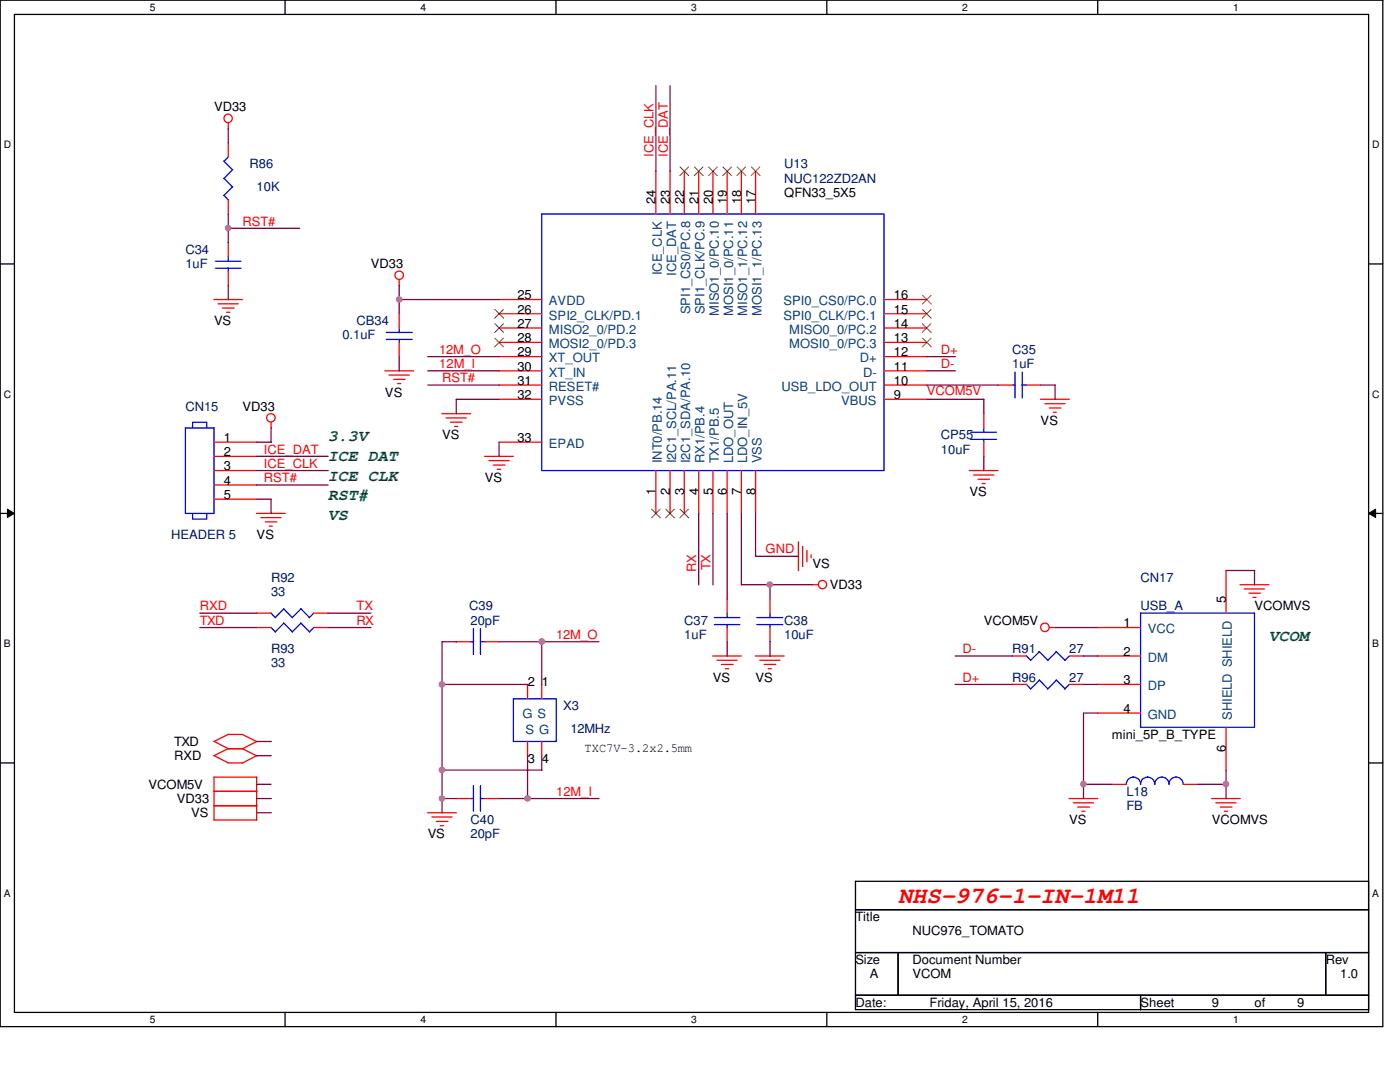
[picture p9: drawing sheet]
<svg xmlns="http://www.w3.org/2000/svg" width="279mm" height="216mm" viewBox="0 0 279 216" stroke-linecap="round" stroke-linejoin="round" font-family="sans-serif">
<path d="M0 0h276v204.9h-276zM2.9 2.9h270.2v199.1h-270.2z" fill="none" stroke="#000" stroke-width=".25"/>
<g fill="#fff">
<path d="M29.9 .3h1.1v2.3h-1.1z"/>
<path d="M29.9 202.3h1.1v2.3h-1.1z"/>
</g>
<path d="M56.9 0v2.9M56.9 202v2.9" fill="none" stroke="#000" stroke-width=".25"/>
<g fill="#fff">
<path d="M83.9 .3h1.1v2.3h-1.1z"/>
<path d="M83.9 202.3h1.1v2.3h-1.1z"/>
</g>
<path d="M111 0v2.9M111 202v2.9" fill="none" stroke="#000" stroke-width=".25"/>
<g fill="#fff">
<path d="M138 .3h1.1v2.3h-1.1z"/>
<path d="M138 202.3h1.1v2.3h-1.1z"/>
</g>
<path d="M165 0v2.9M165 202v2.9" fill="none" stroke="#000" stroke-width=".25"/>
<g fill="#fff">
<path d="M192 .3h1.1v2.3h-1.1z"/>
<path d="M192 202.3h1.1v2.3h-1.1z"/>
</g>
<path d="M219.1 0v2.9M219.1 202v2.9" fill="none" stroke="#000" stroke-width=".25"/>
<g fill="#fff">
<path d="M246.1 .3h1.1v2.3h-1.1z"/>
<path d="M246.1 202.3h1.1v2.3h-1.1z"/>
<path d="M.8 27.8h1.4v2.2h-1.4z"/>
<path d="M273.9 27.8h1.4v2.2h-1.4z"/>
<path d="M.8 77.6h1.4v2.2h-1.4z"/>
<path d="M273.9 77.6h1.4v2.2h-1.4z"/>
</g>
<path d="M0 52.7h2.9M273.1 52.7h2.9" fill="none" stroke="#000" stroke-width=".25"/>
<g fill="#fff">
<path d="M.8 127.3h1.3v2.3h-1.3z"/>
<path d="M273.9 127.3h1.3v2.3h-1.3z"/>
</g>
<path d="M0 102.4h2.9M273.1 102.4h2.9" fill="none" stroke="#000" stroke-width=".25"/>
<path d="M1.5 101.6l1.4 .8-1.4 .9zM273.1 102.4l1.4-.8v1.7z" fill="#000"/>
<path d="M1.5 101.6l1.4 .8-1.4 .9zM273.1 102.4l1.4-.8v1.7z" fill="none" stroke="#000" stroke-width=".2"/>
<g fill="#fff">
<path d="M.8 177.1h1.3v2.3h-1.3z"/>
<path d="M273.9 177.1h1.3v2.3h-1.3z"/>
</g>
<path d="M0 152.2h2.9M273.1 152.2h2.9M170.7 175.9h102.4v25.6h-102.4zM170.7 181.5h102.4M170.7 190.1h102.4M170.7 198.6h102.4M179.2 190.1v8.5M227.6 198.6v2.9M264.6 190.1v8.5" fill="none" stroke="#000" stroke-width=".25"/>
<g fill="none" stroke="#f00" stroke-width=".25">
<path d="M45.6 24.5v1.2M45.6 28.5v2.8M45.6 39.9v2.8M130.9 34.2v8.5M133.7 34.2v8.5M136.6 34.2v8.5M139.4 34.2v8.5M142.3 34.2v8.5M145.1 34.2v8.5M148 34.2v8.5M150.8 34.2v8.5M42.7 59.8h5.7"/>
<path d="M45.6 48.4v2.8M45.6 54.1v2.8M79.7 55.8v1.2M99.6 59.8h8.5M176.4 59.8h8.6M43.5 60.6h4M44.4 61.5h2.3M45.2 62.3h.6M76.8 74h5.7M77.6 74.8h4.1M78.6 75.7h2.3M79.4 76.5h.6"/>
<path d="M79.7 62.6v2.8M79.7 68.3v2.9M99.6 74h8.5M99.6 79.7h8.5M99.6 76.8h8.5M99.6 71.2h8.5M99.6 68.3h8.5M99.6 65.4h8.5M99.6 62.6h8.5M176.4 74h8.6M176.4 79.7h8.6M176.4 76.8h8.6"/>
<path d="M176.4 71.2h8.6M176.4 68.3h8.6M176.4 65.4h8.6M176.4 62.6h8.6M199.2 76.8h2.8M204.9 76.8h2.8M207.6 79.7h5.8M42.7 93.9h8.5M42.7 91.1h8.5M42.7 88.2h8.5M42.7 96.8h8.5M42.7 99.6h8.5"/>
<path d="M54.1 84.2v1.2M88.2 82.5h5.7M89 83.4h4M89.9 84.2h2.3M90.7 85.1h.7M96.7 91.1h5.7M97.6 91.9h4M98.5 92.8h2.3M99.3 93.6h.6M99.6 88.2h8.5M130.9 93.9v8.5M133.7 93.9v8.5"/>
<path d="M136.6 93.9v8.5M139.4 93.9v8.5M142.3 93.9v8.5M145.1 93.9v8.5M148 93.9v8.5M150.8 93.9v8.5M193.4 93.9h5.8M194.3 94.8h4M195.2 95.6h2.3M196 96.5h.6M196.3 82.5v2.9M196.3 88.2v2.9"/>
<path d="M208.5 80.6h4.1M209.4 81.4h2.3M210.2 82.3h.6M51.2 102.4h5.7M52.1 103.3h4M53 104.1h2.2M53.8 105h.6M145.1 119.5v2.8M153.7 119.5v2.8M159.3 108.1v5.8M160.2 109v4M161 109.8v2.3"/>
<path d="M161.9 110.7v.6M162.1 116.7h1.2M244.7 113.8v8.5M247.5 116.7h5.7M248.3 117.5h4M249.3 118.4h2.2M250.1 119.2h.6M51.2 125.2h2.9M51.2 122.3h2.9M62.6 125.2h2.8M62.6 122.3h2.8M91.1 128.1h2.8"/>
<path d="M96.8 128.1h2.8M105.3 136.6v2.8M108.1 136.6v2.8M142.2 130.9h5.8M143.1 131.7h4M144 132.6h2.3M144.8 133.4h.6M145.1 125.2v2.9M150.7 130.9h5.8M151.6 131.7h4.1M152.5 132.6h2.3M153.3 133.4h.6"/>
<path d="M153.7 125.2v2.9M202 130.9h2.9M202 136.6h2.9M209.4 125.2h1.2M213.4 130.9h2.8M213.4 136.6h2.8M219.1 125.2h8.5M219.1 130.9h8.5M219.1 136.6h8.5M42.7 147.9l2.9 1.5M42.7 150.7l2.9 1.5M42.7 157.9h8.6"/>
<path d="M42.7 155v8.6M42.7 155.1h8.6M45.5 149.4h2.9M45.5 152.2h2.9M45.6 146.6h2.8M45.6 146.5l-2.9 1.5M45.6 149.4l-2.9 1.4M48.4 146.6l2.9 1.4M48.4 149.4l2.9 1.4M51.2 148l-2.9 1.4M51.2 150.8l-2.9 1.5M51.2 155.1v8.6"/>
<path d="M91.1 159.3h2.8M96.8 159.3h2.8M105.3 148v2.8M108.1 148v2.8M213.4 159.3h5.7M219.1 142.3h8.5M221.9 156.5h2.9M236.1 156.5h2.9M241.8 159.3h5.7M244.7 145.1v8.6M42.7 160.8h8.6M42.7 163.6h8.5"/>
<path d="M85.3 162.2h5.8M86.2 163h4M87.1 163.9h2.3M87.9 164.8h.6M214.2 160.2h4M215.1 161h2.3M215.9 161.9h.6M242.7 160.2h4M243.5 161h2.4M244.3 161.9h.7"/>
<circle cx="45.5" cy="23.6" r=".84"/>
<circle cx="79.7" cy="54.9" r=".84"/>
<circle cx="54.1" cy="83.4" r=".84"/>
<circle cx="164.1" cy="116.6" r=".83"/>
<circle cx="208.5" cy="125.2" r=".85"/>
</g>
<g fill="none" stroke="#00f" stroke-width=".25">
<path d="M44.7 38.9l.9 1M44.7 35.6l1.7 1.7M44.7 32.1l1.7 1.8M45.6 31.3l-.9 .9M46.4 37.3l-1.7 1.7M46.4 33.8l-1.7 1.8M43 52.1h5.1M43 53.5h5.1M45.6 51.2v1M45.6 53.5v.6M108.1 42.7h68.3v51.2h-68.3zM77.1 66.3h5.2"/>
<path d="M77.1 67.7h5.2M79.7 65.4v1M79.7 67.7v.6M202 76.8h.6M202.6 74.3v5.1M204 76.8h.9M204 74.3v5.1M37 85.4h5.7v17h-5.7zM38.4 85.4v-1.2h2.9v1.2M193.7 86.2h5.2M193.7 87.7h5.2M196.3 85.4v.9"/>
<path d="M196.3 87.6v.6M38.4 102.4v1.2h2.9v-1.2M54.1 122.3l.8 .9M54.1 125.2l.8 .9M56.6 121.5l1.7 1.7M56.6 124.3l1.7 1.8M56.6 121.5l-1.7 1.8M56.6 124.3l-1.7 1.8M60 121.5l1.8 1.7M60 124.3l1.8 1.8M60.1 121.5l-1.8 1.8M60.1 124.3l-1.8 1.8"/>
<path d="M62.6 122.3l-.9 1M62.6 125.2l-.9 .9M93.9 128.1h.6M94.5 125.4v5.2M95.8 128.1h1M95.9 125.4v5.2M102.4 139.4h8.6v8.6h-8.6zM142.5 123.2h5.2M142.5 124.6h5.2M145.1 122.3v1M145.1 124.6v.6M151 123.2h5.2"/>
<path d="M151 124.6h5.2M153.7 122.3v1M153.7 124.6v.6M204.8 130.9l.9 .8M204.8 136.5l.9 1M207.4 130l1.7 1.7M207.4 135.7l1.7 1.8M207.4 130l-1.7 1.8M207.4 135.7l-1.7 1.8M210.8 130l1.8 1.7M210.8 135.7l1.8 1.8M210.8 130l-1.7 1.8"/>
<path d="M210.8 135.7l-1.7 1.8M213.4 130.9l-.9 .9M213.4 136.6l-.9 .9M227.6 122.3h22.8v22.8h-22.8zM93.9 159.3h.6M94.5 156.8v5.1M95.8 159.3h1M95.9 156.8v5.1M224.8 156.5a1.39 1.39 0 0 1 1.4-1.4 1.42 1.42 0 0 1 1.4 1.4 1.39 1.39 0 0 1 1.4-1.4 1.42 1.42 0 0 1 1.5 1.4 1.42 1.42 0 0 1 1.4-1.4 1.42 1.42 0 0 1 1.4 1.4 1.42 1.42 0 0 1 1.4-1.4 1.42 1.42 0 0 1 1.4 1.4"/>
</g>
<g fill="none" stroke="#7f3f00" stroke-width=".2">
<path d="M135.7 33.3l1.8 1.8M137.4 33.3l-1.7 1.8M138.6 33.3l1.7 1.8M140.3 33.3l-1.7 1.8M141.4 33.3l1.8 1.8M143.1 33.3l-1.7 1.8M144.3 33.3l1.7 1.8M146 33.3l-1.8 1.8M147.1 33.3l1.7 1.8M148.8 33.3l-1.7 1.8M149.9 33.3l1.8 1.8M151.6 33.3l-1.7 1.8"/>
<path d="M184.1 58.9l1.7 1.8M185.8 58.9l-1.7 1.8M98.8 61.8l1.7 1.7M98.8 64.6l1.7 1.7M98.8 67.5l1.7 1.7M100.5 61.8l-1.8 1.7M100.5 64.6l-1.8 1.7M100.5 67.5l-1.8 1.7M184.1 67.5l1.7 1.7M184.1 64.6l1.7 1.7M184.1 61.8l1.7 1.7M185.8 67.5l-1.7 1.7"/>
<path d="M185.8 64.6l-1.7 1.7M185.8 61.8l-1.7 1.7M130 101.6l1.8 1.7M131.7 101.6l-1.7 1.7M132.9 101.6l1.7 1.7M134.6 101.6l-1.8 1.7M135.7 101.6l1.8 1.7M137.4 101.6l-1.7 1.7"/>
</g>
<g fill="none" stroke="#7f003f" stroke-width=".25">
<path d="M130.9 17.1v17.1M133.7 17.1v17.1M45.6 25.7v2.8M45.6 42.7v5.7M45.6 56.9v2.9M45.6 45.6h14.2M79.7 56.9v5.8M79.7 59.8h20M79.7 71.2v2.8M85.4 71.2h14.3M85.4 74h14.3M85.4 76.8h14.3"/>
<path d="M99.7 79.7h-8.6v2.9M185 71.2h5.7M185 74h5.7M185 76.8h14.2M185 79.7h11.4M196.3 79.7v2.9M207.7 76.8h2.9M210.6 76.8v2.9M51.2 96.8h14.3M51.2 93.9h14.3M51.2 99.6h2.9M51.2 91.1h14.3"/>
<path d="M51.2 88.2h2.9M54.1 85.4v2.9M54.1 99.6v2.9M99.6 88.2v2.9M196.3 91.1v2.8M139.4 102.4v14.3M142.3 102.4v14.3M145.1 102.4v17.1M148 102.4v14.3M148 116.7h14.2M150.8 111h8.6M150.8 102.4v8.6"/>
<path d="M153.7 116.7v2.8M244.7 113.8h5.7M250.4 113.8v2.9M39.9 125.2h11.4M39.9 122.3h11.4M65.4 125.2h8.6M65.4 122.3h8.6M88.2 136.6h17.1M91.1 128.1h-2.9v34.1M99.6 128.1h19.9M108.1 128.1v8.5M145.1 128.1v2.8"/>
<path d="M153.7 128.1v2.8M190.6 136.6h11.5M190.6 130.9h11.5M210.6 125.2h8.5M216.2 136.6h2.9M216.2 130.9h2.9M51.2 156.5h2.9M51.2 148h2.9M51.2 150.8h2.9M51.2 159.3h2.9M88.2 159.3h2.9M88.2 153.7h20"/>
<path d="M99.6 159.3h19.9M105.3 150.8v8.6M108.1 150.8v2.9M216.2 156.5h5.8M219.1 142.3h-2.9v17.1M239 156.5h5.7M244.7 153.7v5.7M51.2 162.2h2.9"/>
</g>
<circle cx="79.7" cy="59.7" r=".55" fill="#f0f"/>
<circle cx="79.7" cy="59.7" r=".55" fill="none" stroke="#f0f" stroke-width=".25"/>
<circle cx="153.6" cy="116.6" r=".55" fill="#f0f"/>
<circle cx="153.6" cy="116.6" r=".55" fill="none" stroke="#f0f" stroke-width=".25"/>
<circle cx="108.1" cy="128" r=".56" fill="#f0f"/>
<circle cx="108.1" cy="128" r=".56" fill="none" stroke="#f0f" stroke-width=".25"/>
<circle cx="105.3" cy="159.3" r=".55" fill="#f0f"/>
<circle cx="105.3" cy="159.3" r=".55" fill="none" stroke="#f0f" stroke-width=".25"/>
<circle cx="88.2" cy="136.6" r=".55" fill="#f0f"/>
<circle cx="88.2" cy="136.6" r=".55" fill="none" stroke="#f0f" stroke-width=".25"/>
<circle cx="88.2" cy="153.6" r=".55" fill="#f0f"/>
<circle cx="88.2" cy="153.6" r=".55" fill="none" stroke="#f0f" stroke-width=".25"/>
<circle cx="45.5" cy="45.5" r=".54" fill="#f0f"/>
<circle cx="45.5" cy="45.5" r=".54" fill="none" stroke="#f0f" stroke-width=".25"/>
<circle cx="88.2" cy="159.3" r=".54" fill="#f0f"/>
<circle cx="88.2" cy="159.3" r=".54" fill="none" stroke="#f0f" stroke-width=".25"/>
<circle cx="216.2" cy="156.5" r=".55" fill="#f0f"/>
<circle cx="216.2" cy="156.5" r=".55" fill="none" stroke="#f0f" stroke-width=".25"/>
<circle cx="244.6" cy="156.5" r=".55" fill="#f0f"/>
<circle cx="244.6" cy="156.5" r=".55" fill="none" stroke="#f0f" stroke-width=".25"/>
<text font-size="4.6" fill="#f00" x="179.2" y="180.3">NHS-976-1-IN-1M11</text>
<g font-size="3.1" fill="#007f00">
<text x="65.4" y="88.1">3.3V</text>
<text x="65.4" y="92">ICE DAT</text>
<text x="65.4" y="95.9">ICE CLK</text>
<text x="65.4" y="99.9">RST#</text>
<text x="65.4" y="103.8">VS</text>
<text x="253.2" y="127.9">VCOM</text>
</g>
<g font-size="2.5">
<text x="42.7" y="22.2">VD33</text>
<text x="130.9" y="40.7" transform="rotate(-90 130.9 40.7)">24</text>
<text x="133.7" y="40.7" transform="rotate(-90 133.7 40.7)">23</text>
<text x="136.5" y="40.7" transform="rotate(-90 136.5 40.7)">22</text>
<text x="139.4" y="40.7" transform="rotate(-90 139.4 40.7)">21</text>
<text x="142.2" y="40.7" transform="rotate(-90 142.2 40.7)">20</text>
<text x="145.1" y="40.7" transform="rotate(-90 145.1 40.7)">19</text>
<text x="147.9" y="40.7" transform="rotate(-90 147.9 40.7)">18</text>
<text x="150.7" y="40.7" transform="rotate(-90 150.7 40.7)">17</text>
<text x="156.5" y="39.3">QFN33_5X5</text>
<text x="74" y="53.5">VD33</text>
<text x="103.3" y="59.7">25</text>
<text x="178.4" y="59.7">16</text>
<text x="42.7" y="64.9">VS</text>
<text x="103.3" y="62.6">26</text>
<text x="103.3" y="65.4">27</text>
<text x="178.4" y="65.4">14</text>
<text x="178.4" y="62.6">15</text>
<text x="103.3" y="68.3">28</text>
<text x="103.3" y="71.1">29</text>
<text x="178.4" y="71.1">12</text>
<text x="178.4" y="68.3">13</text>
<text x="103.3" y="76.8">31</text>
<text x="103.3" y="74">30</text>
<text x="178.4" y="76.8">10</text>
<text x="178.4" y="74">11</text>
<text x="48.4" y="82">VD33</text>
<text x="76.8" y="79.1">VS</text>
<text x="103.3" y="79.6">32</text>
<text x="178.4" y="79.6">9</text>
<text x="44.7" y="88.2">1</text>
<text x="88.2" y="87.7">VS</text>
<text x="103.3" y="88.2">33</text>
<text x="207.7" y="84.8">VS</text>
<text x="44.7" y="91">2</text>
<text x="44.7" y="93.9">3</text>
<text x="44.7" y="96.7">4</text>
<text x="44.7" y="99.6">5</text>
<text x="96.8" y="96.2">VS</text>
<text x="130.9" y="98.8" transform="rotate(-90 130.9 98.8)">1</text>
<text x="133.7" y="98.8" transform="rotate(-90 133.7 98.8)">2</text>
<text x="136.5" y="98.8" transform="rotate(-90 136.5 98.8)">3</text>
<text x="139.4" y="98.8" transform="rotate(-90 139.4 98.8)">4</text>
<text x="142.2" y="98.8" transform="rotate(-90 142.2 98.8)">5</text>
<text x="145.1" y="98.8" transform="rotate(-90 145.1 98.8)">6</text>
<text x="147.9" y="98.8" transform="rotate(-90 147.9 98.8)">7</text>
<text x="150.7" y="98.8" transform="rotate(-90 150.7 98.8)">8</text>
<text x="193.5" y="99.1">VS</text>
<text x="51.2" y="107.6">VS</text>
<text x="162.2" y="113.3">VS</text>
<text x="165.6" y="117.5">VD33</text>
<text x="196.3" y="124.6">VCOM5V</text>
<text x="224.2" y="125.2">1</text>
<text x="244.6" y="120.4" transform="rotate(-90 244.6 120.4)">5</text>
<text x="250.4" y="121.8">VCOMVS</text>
<text x="224.2" y="130.9">2</text>
<text x="105.3" y="136.9">2</text>
<text x="108.2" y="136.9">1</text>
<text x="142.3" y="136">VS</text>
<text x="150.8" y="136">VS</text>
<text x="224.2" y="136.5">3</text>
<text x="224.2" y="142.2">4</text>
<text x="34.8" y="148.8">TXD</text>
<text x="221.9" y="147.4">mini_5P_B_TYPE</text>
<text x="34.8" y="151.7">RXD</text>
<text x="105.3" y="152.2">3</text>
<text x="108.2" y="152.2">4</text>
<text x="116.7" y="150">TXC7V-3.2x2.5mm</text>
<text x="244.6" y="150.1" transform="rotate(-90 244.6 150.1)">6</text>
<text x="29.6" y="157.4">VCOM5V</text>
<text x="35.3" y="160.2">VD33</text>
<text x="38.1" y="163.1">VS</text>
<text x="85.4" y="167.3">VS</text>
<text x="213.4" y="164.5">VS</text>
<text x="241.9" y="164.5">VCOMVS</text>
<text x="170.7" y="183.8">Title</text>
<text x="182.1" y="186.6">NUC976_TOMATO</text>
<text x="170.7" y="192.4">Size</text>
<text x="173.6" y="195.2">A</text>
<text x="182.1" y="192.4">Document Number</text>
<text x="182.1" y="195.2">VCOM</text>
<text x="264.6" y="192.4">Rev</text>
<text x="267.5" y="195.2">1.0</text>
<text x="170.7" y="200.9">Date:</text>
<text x="185.5" y="200.9">Friday, April 15, 2016</text>
<text x="227.6" y="200.9">Sheet</text>
<text x="241.9" y="200.9">9</text>
<text x="250.4" y="200.9">of</text>
<text x="258.9" y="200.9">9</text>
</g>
<g font-size="2.5" fill="#00007f">
<text x="49.8" y="33.6">R86</text>
<text x="156.5" y="33.6">U13</text>
<text x="51.2" y="38.2">10K</text>
<text x="156.5" y="36.4">NUC122ZD2AN</text>
<text x="37" y="53.5">1uF</text>
<text x="37" y="50.7">C34</text>
<text x="71.2" y="64.9">CB34</text>
<text x="68.3" y="67.7">0.1uF</text>
<text x="202" y="70.6">C35</text>
<text x="202" y="73.4">1uF</text>
<text x="37" y="82">CN15</text>
<text x="187.8" y="87.7">CP55</text>
<text x="187.8" y="90.5">10uF</text>
<text x="34.2" y="107.6">HEADER 5</text>
<text x="54.1" y="119">33</text>
<text x="54.1" y="116.1">R92</text>
<text x="227.6" y="116.1">CN17</text>
<text x="93.6" y="121.8">C39</text>
<text x="93.9" y="124.6">20pF</text>
<text x="136.6" y="124.6">C37</text>
<text x="156.5" y="124.6">C38</text>
<text x="227.6" y="121.8">USB_A</text>
<text x="54.1" y="130.3">R93</text>
<text x="136.6" y="127.5">1uF</text>
<text x="156.5" y="127.5">10uF</text>
<text x="202" y="130.3">R91</text>
<text x="213.4" y="130.3">27</text>
<text x="54.1" y="133.2">33</text>
<text x="202" y="136">R96</text>
<text x="213.4" y="136">27</text>
<text x="112.4" y="141.7">X3</text>
<text x="113.8" y="146.3">12MHz</text>
<text x="224.8" y="158.8">L18</text>
<text x="224.8" y="161.6">FB</text>
<text x="93.9" y="167.3">20pF</text>
<text x="93.9" y="164.5">C40</text>
</g>
<g font-size="2.5" fill="#f00">
<text x="130.4" y="31.3" transform="rotate(-90 130.4 31.3)">ICE_CLK</text>
<text x="133.3" y="31.3" transform="rotate(-90 133.3 31.3)">ICE_DAT</text>
<text x="48.4" y="45">RST#</text>
<text x="87.7" y="70.6">12M_O</text>
<text x="187.8" y="70.6">D+</text>
<text x="87.7" y="73.4">12M_I</text>
<text x="88.2" y="76.3">RST#</text>
<text x="187.8" y="73.4">D-</text>
<text x="185" y="78.8">VCOM5V</text>
<text x="52.7" y="93.3">ICE_CLK</text>
<text x="52.7" y="90.5">ICE_DAT</text>
<text x="52.7" y="96.2">RST#</text>
<text x="141.8" y="113.8" transform="rotate(-90 141.8 113.8)">TX</text>
<text x="152.8" y="110.4">GND</text>
<text x="138.9" y="114.1" transform="rotate(-90 138.9 114.1)">RX</text>
<text x="39.9" y="121.8">RXD</text>
<text x="39.9" y="124.6">TXD</text>
<text x="71.2" y="121.8">TX</text>
<text x="71.2" y="124.6">RX</text>
<text x="111" y="127.5">12M_O</text>
<text x="192.1" y="130.3">D-</text>
<text x="192.1" y="136">D+</text>
<text x="111" y="158.8">12M_I</text>
</g>
<g font-size="2.5" fill="#003f7f">
<text x="132.1" y="54.9" transform="rotate(-90 132.1 54.9)">ICE_CLK</text>
<text x="134.9" y="55.1" transform="rotate(-90 134.9 55.1)">ICE_DAT</text>
<text x="109.6" y="60.9">AVDD</text>
<text x="109.6" y="63.8">SPI2_CLK/PD.1</text>
<text x="137.8" y="62.7" transform="rotate(-90 137.8 62.7)">SPI1_CS0/PC.8</text>
<text x="140.6" y="62.7" transform="rotate(-90 140.6 62.7)">SPI1_CLK/PC.9</text>
<text x="143.5" y="63" transform="rotate(-90 143.5 63)">MISO1_0/PC.10</text>
<text x="146.3" y="63" transform="rotate(-90 146.3 63)">MOSI1_0/PC.11</text>
<text x="149.1" y="63" transform="rotate(-90 149.1 63)">MISO1_1/PC.12</text>
<text x="152" y="63" transform="rotate(-90 152 63)">MOSI1_1/PC.13</text>
<text x="156.4" y="60.9">SPI0_CS0/PC.0</text>
<text x="156.4" y="63.8">SPI0_CLK/PC.1</text>
<text x="109.6" y="66.6">MISO2_0/PD.2</text>
<text x="109.6" y="69.5">MOSI2_0/PD.3</text>
<text x="157.5" y="66.6">MISO0_0/PC.2</text>
<text x="157.5" y="69.5">MOSI0_0/PC.3</text>
<text x="109.6" y="72.3">XT_OUT</text>
<text x="109.6" y="75.1">XT_IN</text>
<text x="109.6" y="78">RESET#</text>
<text x="156" y="78">USB_LDO_OUT</text>
<text x="171.6" y="72.3">D+</text>
<text x="172.3" y="75.1">D-</text>
<text x="109.6" y="80.8">PVSS</text>
<text x="167.9" y="80.8">VBUS</text>
<text x="109.6" y="89.4">EPAD</text>
<text x="132.1" y="92.5" transform="rotate(-90 132.1 92.5)">INT0/PB.14</text>
<text x="134.9" y="92.5" transform="rotate(-90 134.9 92.5)">I2C1_SCL/PA.11</text>
<text x="137.8" y="92.5" transform="rotate(-90 137.8 92.5)">I2C1_SDA/PA.10</text>
<text x="140.6" y="92.5" transform="rotate(-90 140.6 92.5)">RX1/PB.4</text>
<text x="143.5" y="92.5" transform="rotate(-90 143.5 92.5)">TX1/PB.5</text>
<text x="146.3" y="92.5" transform="rotate(-90 146.3 92.5)">LDO_OUT</text>
<text x="149.1" y="92.5" transform="rotate(-90 149.1 92.5)">LDO_IN_5V</text>
<text x="152" y="92.5" transform="rotate(-90 152 92.5)">VSS</text>
<text x="229.1" y="126.4">VCC</text>
<text x="229.1" y="137.7">DP</text>
<text x="229.1" y="132">DM</text>
<text x="104.3" y="143.2">G S</text>
<text x="229.1" y="143.4">GND</text>
<text x="245.9" y="143.7" transform="rotate(-90 245.9 143.7)">SHIELD SHIELD</text>
<text x="104.9" y="146.4">S G</text>
</g>
<g font-size="2">
<text x="29.9" y="2.2">5</text>
<text x="83.9" y="2.2">4</text>
<text x="138" y="2.2">3</text>
<text x="192" y="2.2">2</text>
<text x="246.1" y="2.2">1</text>
<text x=".8" y="29.6">D</text>
<text x="273.9" y="29.6">D</text>
<text x=".8" y="79.4">C</text>
<text x="273.9" y="79.4">C</text>
<text x=".8" y="129.2">B</text>
<text x="273.9" y="129.2">B</text>
<text x=".8" y="178.9">A</text>
<text x="273.9" y="178.9">A</text>
<text x="29.9" y="204.1">5</text>
<text x="83.9" y="204.1">4</text>
<text x="138" y="204.1">3</text>
<text x="192" y="204.1">2</text>
<text x="246.1" y="204.1">1</text>
</g>
</svg>
